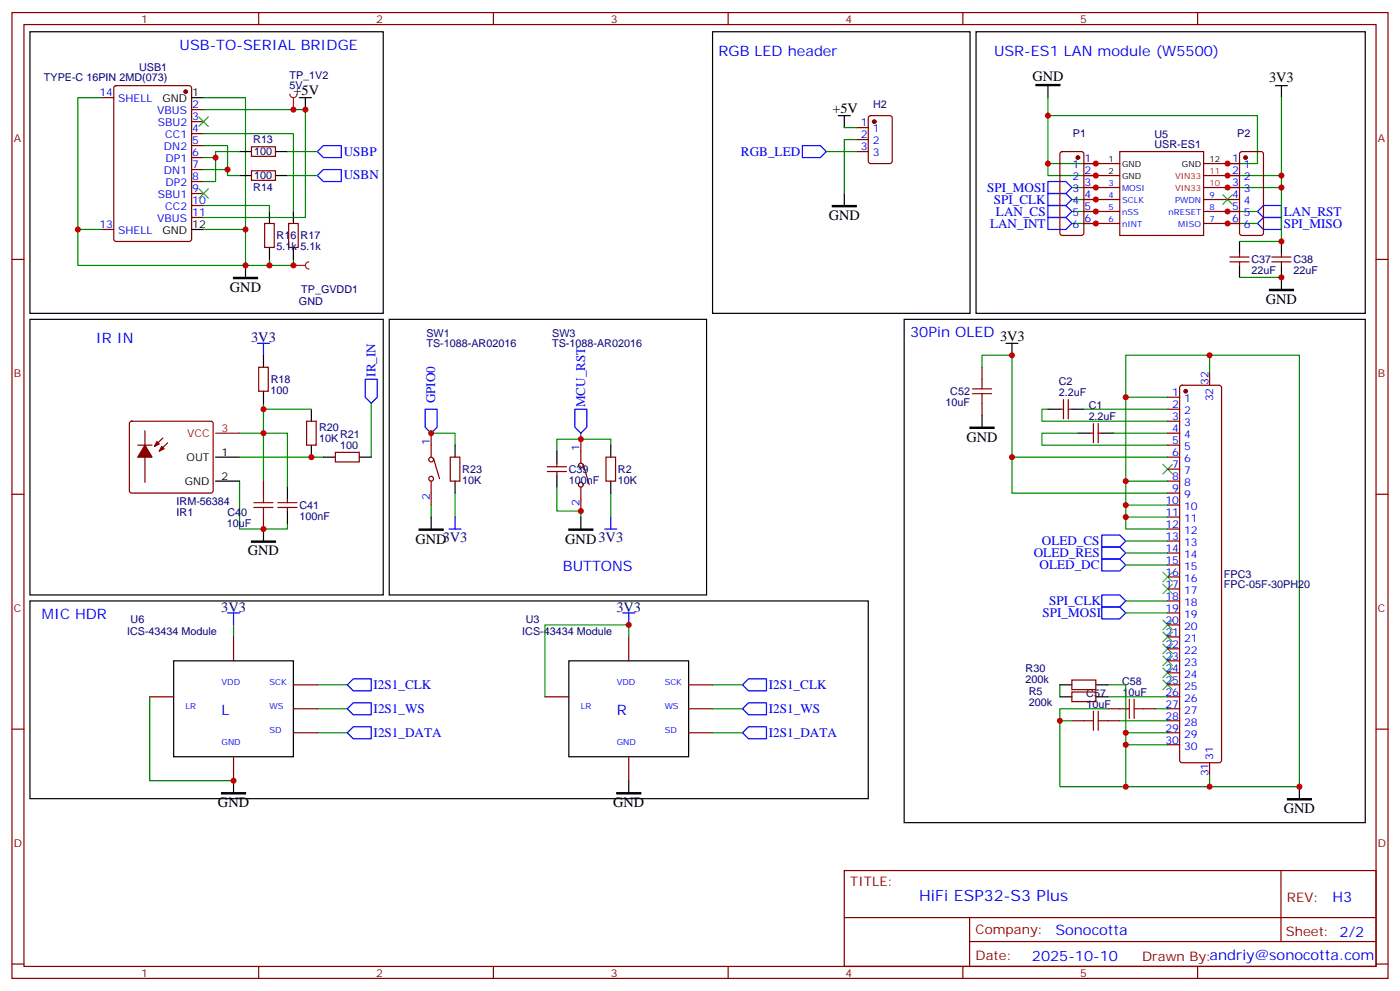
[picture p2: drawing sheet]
<svg xmlns="http://www.w3.org/2000/svg" width="412mm" height="292mm" viewBox="0 0 412 292" stroke-linecap="round" stroke-linejoin="round" font-family="sans-serif">
<g fill="none" stroke="#870000" stroke-width=".35">
<path d="M3.5 3.7h405.4v284.3h-405.4zM7.1 7.2h398.2v277.3h-398.2zM76.2 3.7v3.5M145.3 3.7v3.5M214.5 3.7v3.5M283.6 3.7v3.5M352.8 3.7v3.5M3.5 76.4h3.6M78 65.8h2.8v7h-2.8zM85 65.8h2.8v7h-2.8zM405.3 76.4h3.6M3.5 145.5h3.6"/>
<path d="M405.3 145.5h3.6M3.5 214.7h3.6M405.3 214.7h3.6M248.7 256.3h156.6v28.2h-156.6zM377.3 256.3v20.9M248.7 270.1h156.5M285.6 277.2h119.6M285.6 270.1v14.2M3.5 283.8h3.6M76.2 284.5v3.5M145.3 284.5v3.5M214.5 284.5v3.5"/>
<path d="M283.6 284.5v3.5M352.8 284.5v3.5M405.3 283.8h3.6"/>
</g>
<path d="M79.4 76.4v1.7h-7.1M86.4 76.4v1.7h-7M70.6 141.6v14.2h14.1v-1.8" fill="none" stroke="#008700" stroke-width=".35"/>
<path d="M79.4 62.3v3.5M79.4 72.8v3.6M86.4 62.3v3.5M86.4 72.8v3.6" fill="none" stroke="#000" stroke-width=".35"/>
<path d="M38.3 124.2l.5-.2h23.3l.5 .2 .2 .5v19.8l-.2 .5-.5 .2h-23.3l-.5-.3-.2-.4v-19.8z" fill="#fff" stroke="#870000" stroke-width=".35"/>
<g fill="none" stroke="#000" stroke-width=".35">
<path d="M8.8 9.3h104.1v83h-104.1zM287.5 9.3h114.7v83h-114.7zM56.4 28.8h3.6M308.7 25.2v3.6M375.7 25.2h3.5M377.5 25.2v3.6M56.4 67.6h3.6M72.3 78.1v3.6M365.1 71.1v3.5M365.1 78.1v3.6M377.5 71.1v3.5M377.5 78.1v7.1"/>
<path d="M8.8 94h104.1v81.2h-104.1zM77.6 104.6v3.5M77.6 115.2v3.5M63.5 134.6h7.1M91.7 120.5v3.5M91.7 131.1v3.5M95.2 134.6h3.6M105.8 134.6h3.6M63.5 141.6h7.1M77.6 155.8v3.5M84.7 143.4v3.5M84.7 150.5v3.5"/>
</g>
<path d="M63.5 127.5h7.1" fill="none" stroke="#f00" stroke-width=".35"/>
<g fill="#870000" stroke="#870000" stroke-width=".35">
<path d="M42.7 131.1l2.1 3.5h-4.2z"/>
<path d="M47.6 131.4l.7 .7-1.4 .7z"/>
<path d="M46.2 130l.7 .7-1.4 .7z"/>
<circle cx="54.7" cy="27" r=".53"/>
</g>
<g fill="none" stroke="#870000" stroke-width=".35">
<path d="M30 28.8h3.5M33.7 25.4l.5-.2h21.5l.7 .5v44.7l-.4 .6-21.8 .1-.6-.5-.1-44.7zM56.4 32.3h3.6M56.4 35.8h3.6M56.4 39.3h3.6M56.4 42.9h3.6M56.4 46.4h3.6M56.4 49.9h3.6M56.4 53.4h3.6M56.4 57h3.6M322.8 48.2h7M322.8 51.7h7"/>
<path d="M322.8 55.2h7M322.8 58.7h7M329.8 44.6h24.7v24.7h-24.7zM354.5 48.2h7.1M354.5 51.7h7.1M354.5 55.2h7.1M354.5 58.7h7.1M30 67.6h3.5M56.4 60.5h3.6M56.4 64h3.6M322.8 62.3h7M322.8 65.8h7"/>
<path d="M354.5 62.3h7.1M354.5 65.8h7.1M362.3 77.1h5.6M362.3 75.7h5.6M365.1 74.6v1.1M365.1 77.1v1M374.6 77.1h5.7M374.6 75.7h5.7M377.5 74.6v1.1M377.5 77.1v1M76.2 108.1h2.8v7.1h-2.8zM40.6 131.1h4.2"/>
<path d="M42.7 126.8v15.2M48 128.9l-2.5 2.5M49.4 130.4l-2.5 2.4M90.3 124h2.8v7.1h-2.8zM98.8 133.2h7v2.8h-7zM77.6 141.6v3.6M77.6 152.2v3.6M81.8 148h5.7M81.8 149.4h5.7M84.7 146.9v1.1M84.7 149.4v1.1"/>
</g>
<path d="M305.2 24.9h7v.3h-7zM68.8 81.7h7v.3h-7zM373.9 85.2h7.1v.3h-7.1zM74.1 159.3h7v.3h-7z" fill="#000" stroke="#000" stroke-width=".35"/>
<g fill="none" stroke="#008700" stroke-width=".35">
<path d="M30 28.8h-7.1v38.8h7.1M60 28.8h12.3v38.8M60 32.3h30v31.7h-30M60 39.3h26.4v23M308.7 28.8v19.4h14.1M308.7 34h61.7v14.2h-8.8M377.5 28.8v22.9h-15.9M60 46.4h3.5M60 49.9h7M308.7 48.2v3.5h14.1M315.7 55.2h7.1M315.7 58.7h7.1"/>
<path d="M377.5 51.7v3.5h-15.9M377.5 55.2v15.9h-12.4M22.9 67.6v10.5h49.4v-10.5h-12.3M60 60.5h19.4v1.8M315.7 62.3h7.1M315.7 65.8h7.1M361.6 62.3h8.8M361.6 65.8h8.8M365.1 81.7h12.4M77.6 118.7v22.9M109.4 118.7v15.9M70.6 127.5h14.1v15.9"/>
<path d="M70.6 134.6h24.6M77.6 120.5h14.1"/>
</g>
<path d="M74.8 149.4h5.6M74.8 148h5.6M77.6 145.2v2.8M77.6 149.4v2.8" fill="none" stroke="#a10000" stroke-width=".35"/>
<path d="M93.5 44.6l1.7-1.7h5.3v3.5h-5.3zM93.5 51.7l1.7-1.8h5.3v3.5h-5.3zM308.7 53.4h5.3l1.7 1.8-1.7 1.8h-5.3zM308.7 57h5.3l1.7 1.7-1.7 1.8h-5.3zM308.7 60.5h5.3l1.7 1.8-1.7 1.7h-5.3zM308.7 64h5.3l1.7 1.8-1.7 1.8h-5.3zM370.4 65.8l1.8-1.8h5.3v3.6h-5.3zM370.4 62.3l1.8-1.8h5.3v3.5h-5.3zM75.8 101.1h3.6M77.6 101.1v3.5M107.6 111.7h3.5v5.2l-1.7 1.8-1.8-1.8z" fill="none" stroke="#00f" stroke-width=".35"/>
<path d="M58.6 34.4l2.8 2.8M61.4 34.4l-2.8 2.8M58.6 55.6l2.8 2.8M61.4 55.6l-2.8 2.8M360.2 57.3l2.8 2.8M363 57.3l-2.8 2.8" fill="none" stroke="#3c3" stroke-width=".35"/>
<path d="M86.4 78.1h3.6M91 77.1a1.06 1.06 0 0 0-1 1 1.06 1.06 0 0 0 1 1.1" fill="none" stroke="#8c2424" stroke-width=".35"/>
<circle cx="86.4" cy="78.1" r=".18" fill="#8c2424"/>
<path d="M209.9 9.3h75.9v83h-75.9zM88.2 28.8h3.5M90 28.8v3.5M246.9 34h3.6M248.7 34v3.6M248.7 57v3.5" fill="none" stroke="#000" stroke-width=".35"/>
<path d="M252.2 37.6h3.6M256 34.2l.5-.2h5.6l.7 .5v12.9l-.4 .7-5.9 .1-.7-.5v-13zM252.2 41.1h3.6M252.2 44.6h3.6" fill="none" stroke="#870000" stroke-width=".35"/>
<circle cx="257.5" cy="35.8" r=".53" fill="#870000" stroke="#870000" stroke-width=".35"/>
<path d="M245.2 60.5h7v.4h-7z" fill="#000" stroke="#000" stroke-width=".35"/>
<path d="M248.7 37.6h3.5M243.4 44.6h8.8M252.2 41.1h-3.5v15.9" fill="none" stroke="#008700" stroke-width=".35"/>
<path d="M236.4 42.9h5.3l1.7 1.7-1.7 1.8h-5.3z" fill="none" stroke="#00f" stroke-width=".35"/>
<path d="M85.4 27.7a1.06 1.06 0 0 0 1 1.1 1.06 1.06 0 0 0 1.1-1.1M86.4 28.8v3.5" fill="none" stroke="#8c2424" stroke-width=".35"/>
<circle cx="86.4" cy="32.3" r=".18" fill="#8c2424"/>
<g fill="none" stroke="#00f" stroke-width=".35">
<path d="M125.2 120.5h3.6v5.3l-1.8 1.7-1.8-1.7zM169.3 120.5h3.6v5.3l-1.8 1.7-1.8-1.7zM132.3 155.8h3.5M134.1 152.2v3.6M178.2 155.8h3.5M179.9 152.2v3.6M324.6 157.5h5.2l1.8 1.8-1.8 1.7h-5.2zM324.6 178.7h5.2l1.8 1.7-1.8 1.8h-5.2zM324.6 175.2h5.2l1.8 1.7-1.8 1.8h-5.2zM324.6 164.6h5.2l1.8 1.7-1.8 1.8h-5.2zM324.6 161h5.2l1.8 1.8-1.8 1.8h-5.2zM67 180.4h3.6"/>
<path d="M68.8 180.4v3.6M104.1 199.8h5.3v3.6h-5.3l-1.8-1.8zM183.4 180.4h3.6M185.2 180.4v3.6M220.5 199.8h5.3v3.6h-5.3l-1.8-1.8zM102.3 215.7l1.8-1.7h5.3v3.5h-5.3zM104.1 206.9h5.3v3.5h-5.3l-1.8-1.7zM218.7 215.7l1.8-1.7h5.3v3.5h-5.3zM220.5 206.9h5.3v3.5h-5.3l-1.8-1.7z"/>
</g>
<path d="M286.5 115.9h5.6M286.5 114.5h5.6M289.3 111.7v2.8M289.3 115.9v2.8M319.3 212.2h2.8M322.1 209.4v5.6M323.5 212.2h2.8M323.5 209.4v5.6M329.8 208.7h2.9M332.7 205.8v5.7M334.1 208.7h2.8M334.1 205.8v5.7" fill="none" stroke="#a10000" stroke-width=".35"/>
<g fill="none" stroke="#870000" stroke-width=".35">
<path d="M74.1 43.2h7v2.8h-7zM74.1 50.3h7v2.8h-7zM312.4 44.8l.5-.2h5.7l.6 .5 .1 23.5-.5 .7h-5.9l-.6-.4-.1-23.6zM319.3 48.2h3.5M319.3 51.7h3.5M319.3 55.2h3.5M319.3 58.7h3.5M361.6 48.2h3.5M361.6 51.7h3.5M361.6 55.2h3.5M361.6 58.7h3.5M365.4 44.8l.4-.2h5.7l.6 .5 .1 23.5-.5 .7h-5.9l-.6-.4-.1-23.6z"/>
<path d="M319.3 62.3h3.5M319.3 65.8h3.5M361.6 62.3h3.5M361.6 65.8h3.5M289.3 108.1v3.6M289.3 118.7v3.5M313.3 117.7v5.6M314.7 117.7v5.6M344 116.9h3.5M347.7 113.6l.5-.2h10.9l.5 .2 .2 .5v109.7l-.2 .5-.5 .2h-10.9l-.5-.2-.2-.5v-109.7zM356.3 109.9v3.5M127 127.5v7.1"/>
<path d="M127.7 134.9l1.8 6M132.6 134.6h2.9v7h-2.9zM161.2 137.4h5.7M161.2 138.8h5.7M164 136.3v1.1M164 138.8v1.1M171.1 129.3v7M171.8 136.7l1.8 6M178.5 134.6h2.8v7h-2.8zM312.2 120.5h1.1M314.7 120.5h1M321 127.5h1.1"/>
<path d="M322.1 124.7v5.7M323.5 124.7v5.7M323.5 127.5h1.1M344 127.5h3.5M344 120.5h3.5M344 124h3.5M344 131.1h3.5M344 134.6h3.5M344 138.1h3.5M127 141.6v7.1M171.1 143.4v7.1M344 141.6h3.5"/>
<path d="M344 145.2h3.5M344 148.7h3.5M344 152.2h3.5M344 155.8h3.5M344 159.3h3.5M344 162.8h3.5M344 166.3h3.5M344 169.9h3.5M344 173.4h3.5M344 176.9h3.5M68.8 187.5v7.1M185.2 187.5v7.1"/>
<path d="M344 180.4h3.5M344 184h3.5M344 187.5h3.5M344 191h3.5M344 194.6h3.5M344 198.1h3.5M44.1 205.1h7.1M86.4 208.7h7.1M86.4 201.6h7.1M86.4 215.7h7.1M160.5 205.1h7.1M202.8 208.7h7.1"/>
<path d="M202.8 201.6h7.1M202.8 215.7h7.1M315.7 200.2h7.1v2.8h-7.1zM315.7 203.7h7.1v2.9h-7.1zM315.7 212.2h3.6M326.3 208.7h3.5M326.3 212.2h3.5M336.9 208.7h3.5M344 208.7h3.5M344 212.2h3.5M344 201.6h3.5M344 205.1h3.5"/>
<path d="M344 215.7h3.5M344 219.3h3.5M68.8 222.8v7M185.2 222.8v7M356.3 224.5v3.6"/>
<circle cx="127" cy="135.3" r=".71"/>
<circle cx="171.1" cy="137.1" r=".71"/>
<circle cx="127" cy="140.9" r=".71"/>
<circle cx="171.1" cy="142.7" r=".71"/>
</g>
<g fill="none" stroke="#000" stroke-width=".35">
<path d="M70.6 44.6h3.5M70.6 51.7h3.5M81.1 44.6h3.6M81.1 51.7h3.6M114.7 94h93.4v81.2h-93.4zM266.3 94h135.9v148.2h-135.9zM296.3 101.1h3.6M298.1 101.1v3.5M134.1 131.1v3.5M164 132.8v3.5M164 139.9v3.5M179.9 131.1v3.5"/>
<path d="M289.3 122.2v3.6M308.7 120.5h3.5M315.7 120.5h3.6M317.5 127.5h3.5M324.6 127.5h3.5M127 152.2v3.6M134.1 141.6v3.6M171.1 152.2v3.6M179.9 141.6v3.6M8.8 176.9h247v58.2h-247zM51.2 194.6h35.2v28.2h-35.2zM167.6 194.6h35.2v28.2h-35.2z"/>
<path d="M312.2 201.6h3.5M312.2 205.1h3.5M322.8 201.6h3.5M322.8 205.1h3.5M68.8 229.8v3.6M185.2 229.8v3.6M382.8 231.6v3.5"/>
</g>
<g fill="none" stroke="#008700" stroke-width=".35">
<path d="M60 42.9h7v8.8h3.6M70.6 44.6h-7.1v8.8h-3.5M84.7 44.6h8.8M84.7 51.7h8.8M289.3 108.1v-3.5h8.8v30h45.9M331.6 116.9v24.7h12.4M356.3 109.9v-5.3h-24.7v12.3h12.4M356.3 104.6h26.5v127h-26.5v-3.5M127 127.5h7.1v3.6M171.1 129.3h-7.1v3.5M171.1 129.3h8.8v1.8M171.1 127.5v1.8"/>
<path d="M298.1 134.6v10.6h45.9M308.7 120.5h-1.8v3.5h37.1M317.5 127.5h-10.6v3.6h37.1M319.3 120.5h24.7M328.1 127.5h15.9M127 148.7v3.5M134.1 145.2v7M164 143.4v7.1h7.1v1.7M179.9 145.2v7M331.6 152.2v3.6h12.4M331.6 148.7v3.5h12.4M331.6 141.6v7.1h12.4"/>
<path d="M331.6 159.3h12.4M331.6 176.9h12.4M331.6 166.3h12.4M331.6 162.8h12.4M68.8 184v3.5M185.2 187.5v-3.5h-24.7v21.1M331.6 180.4h12.4M44.1 205.1v24.7h24.7M93.5 208.7h8.8M93.5 215.7h8.8M93.5 201.6h8.8M209.9 208.7h8.8"/>
<path d="M209.9 215.7h8.8M209.9 201.6h8.8M312.2 201.6v3.5M315.7 212.2h-3.5v19.4h19.4M326.3 201.6h5.3v14.1M326.3 208.7h-14.1v3.5M326.3 205.1h17.7M329.8 212.2h14.2M340.4 208.7h3.6M344 215.7h-12.4v3.6M344 219.3h-12.4v12.3h24.7"/>
</g>
<g fill="none" stroke="#3c3" stroke-width=".35">
<path d="M342.5 136.7l2.9 2.8M345.4 136.7l-2.9 2.8M342.5 172l2.9 2.8M342.5 168.5l2.9 2.8M345.4 172l-2.9 2.8M345.4 168.5l-2.9 2.8M342.5 189.6l2.9 2.8M342.5 193.1l2.9 2.9M342.5 196.7l2.9 2.8M342.5 186.1l2.9 2.8M342.5 182.6l2.9 2.8M345.4 189.6l-2.9 2.8"/>
<path d="M345.4 193.1l-2.9 2.9M345.4 196.7l-2.9 2.8M345.4 186.1l-2.9 2.8M345.4 182.6l-2.9 2.8M342.5 200.2l2.9 2.8M345.4 200.2l-2.9 2.8"/>
</g>
<path d="M285.8 125.8h7v.3h-7zM123.5 155.8h7v.3h-7zM167.6 155.8h7v.3h-7zM65.3 233.4h7v.3h-7zM181.7 233.4h7v.3h-7zM379.2 235.1h7.1v.4h-7.1z" fill="#000" stroke="#000" stroke-width=".35"/>
<g fill="#870000" stroke="#870000" stroke-width=".35">
<circle cx="349.2" cy="115.2" r=".53"/>
<circle cx="317.5" cy="46.4" r=".53"/>
<circle cx="366.9" cy="46.4" r=".53"/>
</g>
<g fill="#c00">
<circle cx="79.4" cy="78.1" r=".88"/>
<circle cx="77.6" cy="155.8" r=".88"/>
<circle cx="77.6" cy="127.5" r=".88"/>
<circle cx="91.7" cy="134.6" r=".88"/>
<circle cx="77.6" cy="120.5" r=".88"/>
<circle cx="22.9" cy="67.6" r=".88"/>
<circle cx="72.3" cy="78.1" r=".88"/>
<circle cx="72.3" cy="67.6" r=".88"/>
<circle cx="63.5" cy="46.4" r=".88"/>
<circle cx="67" cy="49.9" r=".88"/>
<circle cx="308.7" cy="48.2" r=".88"/>
<circle cx="308.7" cy="34" r=".88"/>
<circle cx="377.5" cy="51.7" r=".88"/>
<circle cx="377.5" cy="55.2" r=".88"/>
<circle cx="377.5" cy="71.1" r=".88"/>
<circle cx="377.5" cy="81.7" r=".88"/>
<circle cx="86.4" cy="78.1" r=".88"/>
<circle cx="86.4" cy="32.3" r=".88"/>
<circle cx="331.6" cy="215.7" r=".88"/>
<circle cx="312.2" cy="212.2" r=".88"/>
<circle cx="331.6" cy="231.6" r=".88"/>
<circle cx="331.6" cy="219.3" r=".88"/>
<circle cx="331.6" cy="152.2" r=".88"/>
<circle cx="331.6" cy="148.7" r=".88"/>
<circle cx="331.6" cy="141.6" r=".88"/>
<circle cx="331.6" cy="116.9" r=".88"/>
<circle cx="298.1" cy="134.6" r=".88"/>
<circle cx="356.3" cy="231.6" r=".88"/>
<circle cx="382.8" cy="231.6" r=".88"/>
<circle cx="356.3" cy="104.6" r=".88"/>
<circle cx="298.1" cy="104.6" r=".88"/>
<circle cx="90" cy="32.3" r=".88"/>
<circle cx="185.2" cy="184" r=".88"/>
<circle cx="68.8" cy="229.8" r=".88"/>
<circle cx="171.1" cy="150.5" r=".88"/>
<circle cx="171.1" cy="129.3" r=".88"/>
<circle cx="127" cy="127.5" r=".88"/>
<circle cx="322.8" cy="48.2" r=".88"/>
<circle cx="322.8" cy="51.7" r=".88"/>
<circle cx="322.8" cy="55.2" r=".88"/>
<circle cx="322.8" cy="58.7" r=".88"/>
<circle cx="322.8" cy="62.3" r=".88"/>
<circle cx="322.8" cy="65.8" r=".88"/>
<circle cx="361.6" cy="48.2" r=".88"/>
<circle cx="361.6" cy="51.7" r=".88"/>
<circle cx="361.6" cy="55.2" r=".88"/>
<circle cx="361.6" cy="62.3" r=".88"/>
<circle cx="361.6" cy="65.8" r=".88"/>
</g>
<text font-size="4.6" fill="#00f" x="270.8" y="265.3">HiFi ESP32-S3 Plus</text>
<g font-size="4.2" fill="#00f">
<text x="52.9" y="14.6">USB-TO-SERIAL BRIDGE</text>
<text x="211.7" y="16.4">RGB LED header</text>
<text x="292.8" y="16.4">USR-ES1 LAN module (W5500)</text>
<text x="28.2" y="101.1">IR IN</text>
<text x="268.1" y="99.3">30Pin OLED</text>
<text x="165.8" y="168.1">BUTTONS</text>
<text x="12.3" y="182.2">MIC HDR</text>
<text x="65.3" y="210.4">L</text>
<text x="181.7" y="210.4">R</text>
<text x="392.5" y="265.6">H3</text>
<text x="310.9" y="275.1">Sonocotta</text>
<text x="304" y="282.9">2025-10-10</text>
</g>
<g font-size="4.2">
<text x="304.1" y="23.8">GND</text>
<text x="86.4" y="28">+5V</text>
<text x="373.8" y="24.1">3V3</text>
<text x="245.2" y="33.3">+5V</text>
<text x="244.1" y="64.9">GND</text>
<text x="67.7" y="86">GND</text>
<text x="372.9" y="89.5">GND</text>
<text x="294.6" y="100.4">3V3</text>
<text x="284.7" y="130.1">GND</text>
<text x="122.4" y="160">GND3V3</text>
<text x="166.5" y="160">GND3V3</text>
<text x="73" y="163.5">GND</text>
<text x="64.2" y="237.7">GND</text>
<text x="180.6" y="237.7">GND</text>
<text x="378.2" y="239.4">GND</text>
</g>
<g font-size="4.2" fill="#000080">
<text x="74" y="100.7">3V3</text>
<text x="65.2" y="180.2">3V3</text>
<text x="181.6" y="180.2">3V3</text>
</g>
<g font-size="3.9" fill="#00f">
<text x="101.2" y="45.8">USBP</text>
<text x="218.3" y="45.9">RGB_LED</text>
<text x="101.2" y="52.8">USBN</text>
<text x="290.8" y="56.5">SPI_MOSI</text>
<text x="292.8" y="60">SPI_CLK</text>
<text x="293.4" y="63.5">LAN_CS</text>
<text x="378.2" y="63.5">LAN_RST</text>
<text x="291.6" y="67.1">LAN_INT</text>
<text x="378.2" y="67">SPI_MISO</text>
<text x="110.6" y="110.9" transform="rotate(-90 110.6 110.9)">IR_IN</text>
<text x="128.2" y="118.7" transform="rotate(-90 128.2 118.7)">GPIO0</text>
<text x="172.4" y="119.9" transform="rotate(-90 172.4 119.9)">MCU_RST</text>
<text x="306.9" y="160.5">OLED_CS</text>
<text x="304.5" y="164.1">OLED_RES</text>
<text x="306.2" y="167.6">OLED_DC</text>
<text x="309" y="178.2">SPI_CLK</text>
<text x="307.1" y="181.8">SPI_MOSI</text>
<text x="110" y="202.8">I2S1_CLK</text>
<text x="226.5" y="202.9">I2S1_CLK</text>
<text x="110.1" y="209.9">I2S1_WS</text>
<text x="226.5" y="209.9">I2S1_WS</text>
<text x="110.1" y="217">I2S1_DATA</text>
<text x="226.5" y="216.9">I2S1_DATA</text>
</g>
<g font-size="3.9" fill="#800">
<text x="250.5" y="260.9">TITLE:</text>
<text x="379.1" y="265.6">REV:</text>
<text x="287.4" y="275.1">Company:</text>
<text x="378.7" y="275.7">Sheet: 2/2</text>
<text x="287.4" y="282.8">Date:</text>
<text x="336.4" y="282.8">Drawn By:andriy@sonocotta.com</text>
</g>
<g font-size="3.2" fill="#800">
<text x="41.6" y="6.7">1</text>
<text x="110.8" y="6.7">2</text>
<text x="179.9" y="6.7">3</text>
<text x="249.1" y="6.7">4</text>
<text x="318.2" y="6.7">5</text>
<text x="4.1" y="41.8">A</text>
<text x="405.9" y="41.8">A</text>
<text x="4.1" y="110.9">B</text>
<text x="405.9" y="110.9">B</text>
<text x="4.1" y="180.1">C</text>
<text x="405.9" y="180.1">C</text>
<text x="4.1" y="249.2">D</text>
<text x="405.9" y="249.2">D</text>
<text x="41.6" y="287.5">1</text>
<text x="110.8" y="287.5">2</text>
<text x="179.9" y="287.5">3</text>
<text x="249.1" y="287.5">4</text>
<text x="318.2" y="287.5">5</text>
</g>
<g font-size="3.2" fill="#000080">
<text x="12.9" y="24">TYPE-C 16PIN 2MD(073)</text>
<text x="41" y="20.8">USB1</text>
<text x="85.3" y="23.1">TP_1V2</text>
<text x="85.3" y="26.3">5V</text>
<text x="257.2" y="31.7">H2</text>
<text x="316" y="40.2">P1</text>
<text x="340.1" y="40.6">U5</text>
<text x="364.5" y="40.2">P2</text>
<text x="74.6" y="42.2">R13</text>
<text x="74.9" y="45.8">100</text>
<text x="340.1" y="43.6">USR-ES1</text>
<text x="74.9" y="52.8">100</text>
<text x="74.6" y="56.4">R14</text>
<text x="81.5" y="70.5">R16</text>
<text x="88.5" y="70.5">R17</text>
<text x="81.5" y="73.7">5.1k 5.1k</text>
<text x="368.7" y="77.5">C37</text>
<text x="381" y="77.5">C38</text>
<text x="368.7" y="80.7">22uF</text>
<text x="381" y="80.7">22uF</text>
<text x="88.1" y="89.8">GND</text>
<text x="88.8" y="86.3">TP_GVDD1</text>
<text x="125.6" y="99.1">SW1</text>
<text x="162.7" y="99.1">SW3</text>
<text x="125.6" y="102.2">TS-1088-AR02016</text>
<text x="162.7" y="102.2">TS-1088-AR02016</text>
<text x="79.7" y="112.7">R18</text>
<text x="311.9" y="113.4">C2</text>
<text x="79.7" y="115.9">100</text>
<text x="278.5" y="119.5">10uF</text>
<text x="279.9" y="116.3">C52</text>
<text x="311.9" y="116.6">2.2uF</text>
<text x="320.7" y="123.6">2.2uF</text>
<text x="320.7" y="120.5">C1</text>
<text x="94" y="130.1">10K</text>
<text x="94" y="126.9">R20</text>
<text x="100.2" y="128.9">R21</text>
<text x="100.2" y="132.1">100</text>
<text x="136.2" y="142.3">10K</text>
<text x="136.2" y="139.3">R23</text>
<text x="167.6" y="142.3">100nF</text>
<text x="167.6" y="139.3">C39</text>
<text x="182" y="142.3">10K</text>
<text x="182" y="139.3">R2</text>
<text x="52" y="148.7">IRM-56384</text>
<text x="88.2" y="149.8">C41</text>
<text x="52" y="151.9">IR1</text>
<text x="66.8" y="155.2">10uF</text>
<text x="67" y="151.9">C40</text>
<text x="88.2" y="153.1">100nF</text>
<text x="360.5" y="173.1">FPC-05F-30PH20</text>
<text x="360.5" y="170.2">FPC3</text>
<text x="38.5" y="183.3">U6</text>
<text x="154.9" y="183.3">U3</text>
<text x="37.4" y="186.9">ICS-43434 Module</text>
<text x="153.8" y="186.9">ICS-43434 Module</text>
<text x="302.1" y="197.8">R30</text>
<text x="302.1" y="201">200k</text>
<text x="330.6" y="201.6">C58</text>
<text x="303.1" y="207.8">200k</text>
<text x="303.1" y="204.6">R5</text>
<text x="320" y="205.1">C57</text>
<text x="320" y="208.3">10uF</text>
<text x="330.6" y="204.8">10uF</text>
</g>
<g font-size="3.2" fill="#00f">
<text x="29.3" y="28.4">14</text>
<text x="34.8" y="30.2">SHELL</text>
<text x="46.3" y="33.7">VBUS</text>
<text x="56.6" y="31.9">2</text>
<text x="56.6" y="35.5">3</text>
<text x="46.5" y="37.2">SBU2</text>
<text x="48.7" y="40.7">CC1</text>
<text x="56.6" y="39">4</text>
<text x="253.6" y="37.2">1</text>
<text x="253.6" y="40.7">2</text>
<text x="257.1" y="39">1</text>
<text x="48.3" y="44.3">DN2</text>
<text x="48.8" y="47.8">DP1</text>
<text x="56.6" y="42.5">5</text>
<text x="56.6" y="46">6</text>
<text x="253.6" y="44.3">3</text>
<text x="257.1" y="42.5">2</text>
<text x="257.1" y="46">3</text>
<text x="319.4" y="47.8">1</text>
<text x="362.9" y="47.8">1</text>
<text x="48.3" y="51.3">DN1</text>
<text x="56.6" y="49.6">7</text>
<text x="56.6" y="53.1">8</text>
<text x="315.9" y="49.6">1</text>
<text x="315.9" y="53.1">2</text>
<text x="319.4" y="51.3">2</text>
<text x="362.9" y="51.3">2</text>
<text x="366.4" y="49.6">1</text>
<text x="366.4" y="53.1">2</text>
<text x="46.5" y="58.4">SBU1</text>
<text x="48.8" y="54.9">DP2</text>
<text x="56.6" y="56.6">9</text>
<text x="315.9" y="56.6">3</text>
<text x="319.4" y="54.9">3</text>
<text x="319.4" y="58.4">4</text>
<text x="362.9" y="54.9">3</text>
<text x="362.9" y="58.4">4</text>
<text x="366.4" y="56.6">3</text>
<text x="46.3" y="65.4">VBUS</text>
<text x="48.7" y="61.9">CC2</text>
<text x="56.6" y="60.1">10</text>
<text x="56.6" y="63.7">11</text>
<text x="315.9" y="60.1">4</text>
<text x="315.9" y="63.7">5</text>
<text x="319.4" y="61.9">5</text>
<text x="319.4" y="65.4">6</text>
<text x="362.9" y="61.9">5</text>
<text x="362.9" y="65.4">6</text>
<text x="366.4" y="60.1">4</text>
<text x="366.4" y="63.7">5</text>
<text x="29.3" y="67.2">13</text>
<text x="34.8" y="69">SHELL</text>
<text x="315.9" y="67.2">6</text>
<text x="366.4" y="67.2">6</text>
<text x="356" y="113.4" transform="rotate(-90 356 113.4)">32</text>
<text x="345.3" y="116.6">1</text>
<text x="348.8" y="118.4">1</text>
<text x="357.4" y="118.2" transform="rotate(-90 357.4 118.2)">32</text>
<text x="345.3" y="120.1">2</text>
<text x="345.3" y="123.6">3</text>
<text x="348.8" y="121.9">2</text>
<text x="348.8" y="125.4">3</text>
<text x="126.6" y="131.1" transform="rotate(-90 126.6 131.1)">1</text>
<text x="345.3" y="127.2">4</text>
<text x="345.3" y="130.7">5</text>
<text x="348.8" y="128.9">4</text>
<text x="170.7" y="132.8" transform="rotate(-90 170.7 132.8)">1</text>
<text x="345.3" y="134.2">6</text>
<text x="345.3" y="137.8">7</text>
<text x="348.8" y="132.5">5</text>
<text x="348.8" y="136">6</text>
<text x="345.3" y="141.3">8</text>
<text x="348.8" y="139.5">7</text>
<text x="348.8" y="143.1">8</text>
<text x="126.6" y="147.2" transform="rotate(-90 126.6 147.2)">2</text>
<text x="170.7" y="148.9" transform="rotate(-90 170.7 148.9)">2</text>
<text x="343.3" y="148.3">10</text>
<text x="345.3" y="144.8">9</text>
<text x="348.8" y="146.6">9</text>
<text x="343.3" y="151.9">11</text>
<text x="343.3" y="155.4">12</text>
<text x="348.8" y="150.1">10</text>
<text x="348.8" y="153.6">11</text>
<text x="343.3" y="158.9">13</text>
<text x="348.8" y="157.2">12</text>
<text x="348.8" y="160.7">13</text>
<text x="343.3" y="162.5">14</text>
<text x="343.3" y="166">15</text>
<text x="348.8" y="164.2">14</text>
<text x="348.8" y="167.7">15</text>
<text x="343.3" y="169.5">16</text>
<text x="343.3" y="173">17</text>
<text x="348.8" y="171.3">16</text>
<text x="343.3" y="176.6">18</text>
<text x="348.8" y="174.8">17</text>
<text x="348.8" y="178.3">18</text>
<text x="343.3" y="180.1">19</text>
<text x="343.3" y="183.6">20</text>
<text x="348.8" y="181.9">19</text>
<text x="348.8" y="185.4">20</text>
<text x="343.3" y="187.1">21</text>
<text x="343.3" y="190.7">22</text>
<text x="348.8" y="188.9">21</text>
<text x="343.3" y="194.2">23</text>
<text x="343.3" y="197.7">24</text>
<text x="348.8" y="192.4">22</text>
<text x="348.8" y="196">23</text>
<text x="343.3" y="201.3">25</text>
<text x="348.8" y="199.5">24</text>
<text x="348.8" y="203">25</text>
<text x="343.3" y="204.8">26</text>
<text x="343.3" y="208.3">27</text>
<text x="348.8" y="206.6">26</text>
<text x="343.3" y="211.8">28</text>
<text x="343.3" y="215.4">29</text>
<text x="348.8" y="210.1">27</text>
<text x="348.8" y="213.6">28</text>
<text x="343.3" y="218.9">30</text>
<text x="348.8" y="217.1">29</text>
<text x="348.8" y="220.7">30</text>
<text x="357.4" y="223.8" transform="rotate(-90 357.4 223.8)">31</text>
<text x="356" y="228.6" transform="rotate(-90 356 228.6)">31</text>
</g>
<g font-size="3.2">
<text x="56.6" y="28.4">1</text>
<text x="47.9" y="30.2">GND</text>
<text x="47.9" y="69">GND</text>
<text x="56.6" y="67.2">12</text>
<text x="55" y="135.6">OUT</text>
<text x="65.3" y="134.2">1</text>
<text x="54.5" y="142.7">GND</text>
<text x="65.3" y="141.3">2</text>
</g>
<g font-size="3.2" fill="#f00">
<text x="55.1" y="128.6">VCC</text>
<text x="65.3" y="127.2">3</text>
</g>
<g font-size="2.5">
<text x="326.5" y="47.8">1</text>
<text x="356.3" y="47.8">12</text>
<text x="326.5" y="51.3">2</text>
<text x="330.6" y="49.2">GND</text>
<text x="330.6" y="52.7">GND</text>
<text x="348.2" y="49.2">GND</text>
</g>
<g font-size="2.5" fill="#f00">
<text x="346.1" y="52.7">VIN33</text>
<text x="356.3" y="51.3">11</text>
<text x="346.1" y="56.3">VIN33</text>
<text x="356.3" y="54.9">10</text>
</g>
<g font-size="2.5" fill="#00f">
<text x="326.5" y="54.9">3</text>
<text x="326.5" y="58.4">4</text>
<text x="330.6" y="56.3">MOSI</text>
<text x="330.6" y="59.8">SCLK</text>
<text x="346.2" y="59.8">PWDN</text>
<text x="356.3" y="58.4">9</text>
<text x="326.5" y="61.9">5</text>
<text x="326.5" y="65.4">6</text>
<text x="330.6" y="63.3">nSS</text>
<text x="344.2" y="63.3">nRESET</text>
<text x="356.3" y="65.4">7</text>
<text x="356.3" y="61.9">8</text>
<text x="330.6" y="66.9">nINT</text>
<text x="347.1" y="66.9">MISO</text>
<text x="65.3" y="201.6">VDD</text>
<text x="79.4" y="201.6">SCK</text>
<text x="181.7" y="201.6">VDD</text>
<text x="195.8" y="201.6">SCK</text>
<text x="54.7" y="208.7">LR</text>
<text x="79.4" y="208.7">WS</text>
<text x="171.1" y="208.7">LR</text>
<text x="195.8" y="208.7">WS</text>
<text x="79.4" y="215.7">SD</text>
<text x="195.8" y="215.7">SD</text>
<text x="65.3" y="219.3">GND</text>
<text x="181.7" y="219.3">GND</text>
</g>
</svg>
